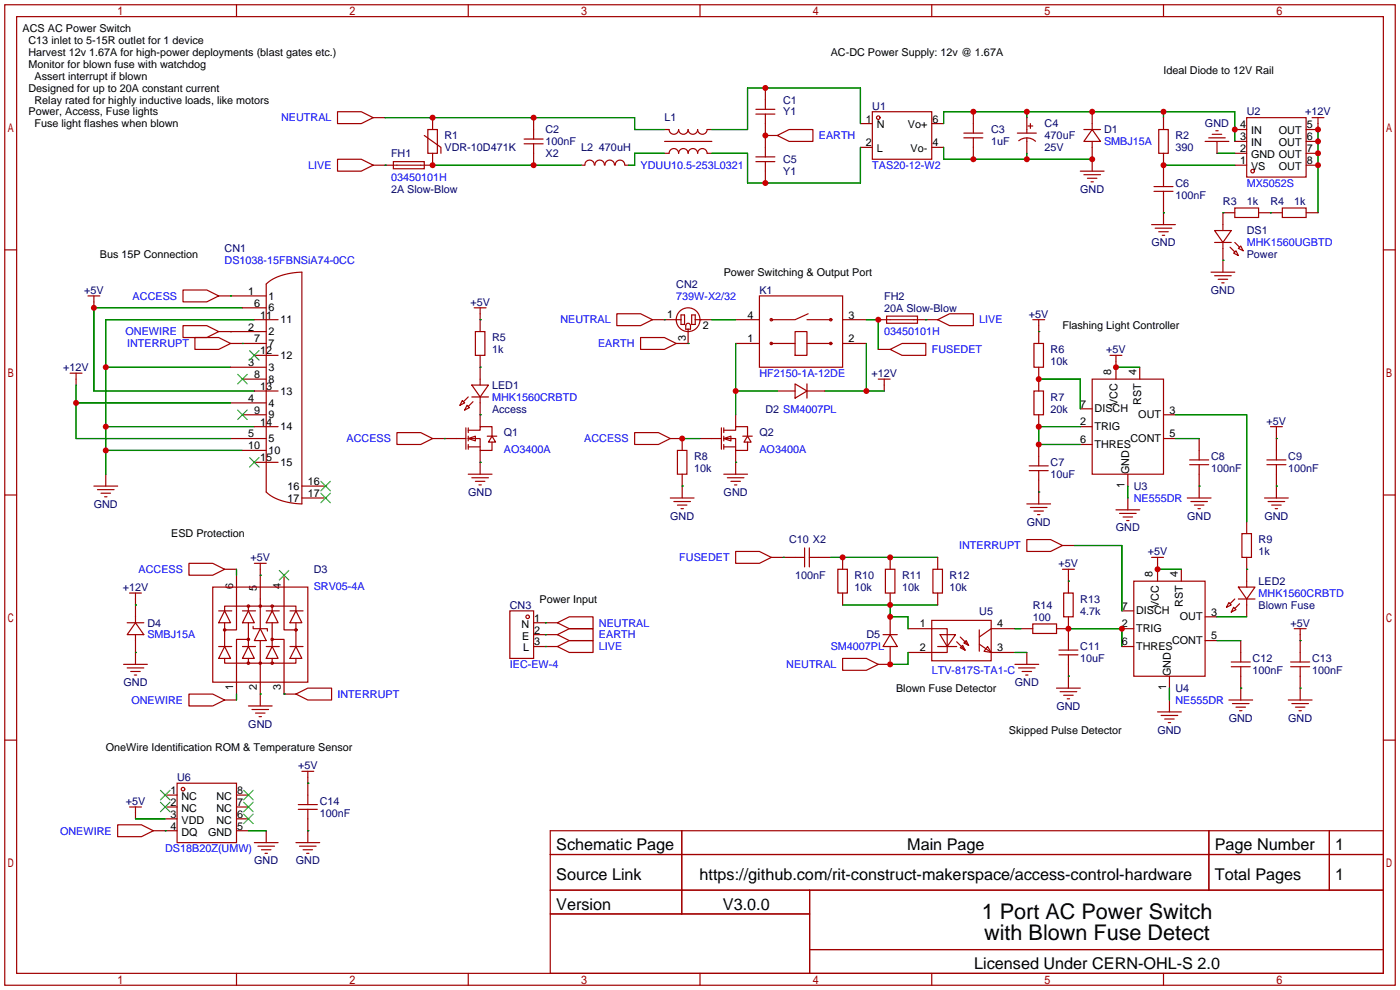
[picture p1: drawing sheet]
<svg xmlns="http://www.w3.org/2000/svg" width="299mm" height="212mm" viewBox="0 0 299 212" stroke-linecap="round" stroke-linejoin="round" font-family="sans-serif">
<g fill="none" stroke="#a10000" stroke-width=".25">
<path d="M1 1h297.2v209.6h-297.2zM3.6 3.6h292.1v204.4h-292.1zM50.5 1v2.6M100.1 1v2.6M149.6 1v2.6M163.6 18.8v4.6M199.1 1v2.6M248.7 1v2.6M72.1 23.9h5.1l2.6 1.2-2.6 1.3h-5.1zM72.1 34h5.1l2.6 1.3-2.6 1.3h-5.1zM79.8 25.1h2.5M84.1 34.5h6.6v1.6h-6.6z"/>
<path d="M90.7 29l3.5 2.5v1.3M91.4 27.7h2.1v5.1h-2.1zM92.5 32.8v2.5h-12.7M92.5 25.1v2.6M112 30.7h4.1M112 29.7h4.1M114 25.1v4.6M114 30.7v4.6M127 35.3a1.01 1.01 0 0 0-1-1.1 1.01 1.01 0 0 0-1 1.1h-.8M127.2 35.3a1.01 1.01 0 0 1 1-1.1 1.01 1.01 0 0 1 1 1.1M129.3 35.3a1.01 1.01 0 0 1 1-1.1 1.01 1.01 0 0 1 1 1.1M131.5 35.3a1.01 1.01 0 0 1 1-1.1 1.01 1.01 0 0 1 1 1.1"/>
<path d="M133.6 35.3h.8M142 32.8h1a1.02 1.02 0 0 1 1-1 1.02 1.02 0 0 1 1 1 1.02 1.02 0 0 1 1.1-1.1 1.02 1.02 0 0 1 1 1.1 1.02 1.02 0 0 1 1-1.1 1.02 1.02 0 0 1 1 1.1 1.02 1.02 0 0 1 1-1.1 1.02 1.02 0 0 1 1 1.1h1M142 27.7h1a1.02 1.02 0 0 0 1 1 1.02 1.02 0 0 0 1-1 1.02 1.02 0 0 0 1.1 1 1.02 1.02 0 0 0 1-1 1.02 1.02 0 0 0 1 1 1.02 1.02 0 0 0 1-1 1.02 1.02 0 0 0 1 1 1.02 1.02 0 0 0 1-1h1M142 30.2h10.1M161.5 24.4h4.1M161.5 23.4h4.1M161.5 34.5h4.1M161.5 33.5h4.1M163.6 29h2.5M163.6 24.4v9.1M163.6 34.5v4.6M166.1 29l2.6-1.3h5v2.5h-5z"/>
<path d="M183.9 26.4h2.5M183.9 31.5h2.5M186.4 23.9h12.7v10.1h-12.7zM199.1 26.4h2.6M199.1 31.5h2.6M206 28.4h4.1M206 29.5h4.1M208 23.9v4.5M208 29.5v4.5M217.4 28.4h4.1M217.7 30.1a2.74 2.74 0 0 1 3.6 .1M219.5 25.1v3.3"/>
<path d="M219.5 29.5v3.3M219.7 26.9h1M220.2 26.4v1M230.9 36.6h5.1M231.6 27.7h3.6M231.6 37.3h3.6M232.4 38.1h2M233.2 38.9h.5M233.4 27.7l1.8 2.5h-3.6zM233.4 23.9v3.8M233.4 30.2v6.4M246.6 39.9h4.1"/>
<path d="M247.6 27.7h2.1v5.1h-2.1zM248.7 25.1v2.6M248.7 32.8v7.1M257.6 30.2h5M258.3 29.5h3.6M259.1 28.7h2M259.8 27.9h.5M260.1 30.2v2.6M263.9 35.3h2.5M263.9 27.7h2.5M263.9 32.8h2.5M263.9 30.2h2.5"/>
<path d="M266.4 25.1h12.7v12.7h-12.7zM279.1 35.3h2.6M279.1 32.8h2.6M279.1 30.2h2.6M280.4 25.1h2.6M281.7 25.1v2.6h-2.6M1 53.4h2.6M246.1 48h5.1M246.6 40.9h4.1M246.9 48.8h3.5M247.6 49.5h2.1M248.4 50.3h.5"/>
<path d="M248.7 40.9v7.1M258.8 58.2h5.1M259.6 49.3h3.5l-1.7 2.5zM259.6 51.8h3.5M259.6 58.9h3.5M260.3 59.7h2.1M261.4 51.8v6.4M262.9 52.8l1 1M263.7 54.1l.5-.5 .5 1zM263.9 44.4h5.1v2.1h-5.1zM263.9 51.8l1 1M263.9 45.5h-2.5v3.8"/>
<path d="M264.7 53.1l.5-.5 .5 1zM269 45.5h5.1M274.1 44.4h5v2.1h-5zM279.1 45.5h2.6M295.7 53.4h2.5M15 79.8h2.5M16.3 79.8v2.5M18.8 63.2h2.5M20.1 63.2v2.6M39.1 69.6h5.1l2.5 1.3-2.5 1.2h-5.1zM39.1 62h5.1l2.5 1.2-2.5 1.3h-5.1zM41.7 72.1h5l2.6 1.3-2.6 1.3h-5z"/>
<path d="M46.7 70.9h10.2M46.7 63.2h10.2M49.3 73.4h7.6M49.3 78.5h7.6M51.8 65.8h5.1M54.4 68.3h5M54.4 75.9h5M56.9 60.7l1.3-1 1.8-.8 2.2-.5 2.3-.2v49.5l-2.3-.2-2.2-.5-1.8-.8-1.3-1zM101.3 65.8h2.6M101.6 70.9h2v5h-2zM102.6 65.8v5.1M102.6 75.9v6.4"/>
<path d="M131.8 67.1h5.1l2.5 1.2-2.5 1.3h-5.1zM136.9 72.1h5.1l2.5 1.3-2.5 1.3h-5.1zM139.4 68.3h6.1M145.5 67.3h.8v2h-.8zM146.8 69.2a.51 .51 0 0 1 .8 .4v.8h-1v-.8zM147.1 70.4v3h-2.6M147.8 67.3h.8v2h-.8zM148.6 68.3h3.5M157.2 68.3h5.1M157.2 73.4h5.1M162.3 63.2h17.8v15.3h-17.8zM164.8 73.4h5.1"/>
<path d="M169.9 70.9h2.6v5h-2.6zM172.5 68.3h5M172.5 73.4h5M172.7 67.1l-2.8 1.2h-5.1M180.1 68.3h5.1M180.1 73.4h5.1M187.7 68.3h12.7M187.7 74.7h2.5M189.5 67.6h6.6v1.5h-6.6zM190.2 74.7l2.6-1.3h5.1v2.5h-5.1zM200.4 68.3l2.5-1.2h5.1v2.5h-5.1zM220.7 68.3h2.6"/>
<path d="M221 73.4h2v5.1h-2zM222 68.3v5.1M222 78.5v5.1M237.2 75.9h2.6M238.5 75.9v5.1M243.6 78.5v2.5M261.1 60.5h.5M49.3 93.7h7.6M49.3 86.1h7.6M51.8 81h5.1M51.8 88.6h5.1M51.8 96.3h5.1"/>
<path d="M54.4 91.2h5M54.4 83.6h5M54.4 98.8h5M84.8 92.5h5.1l2.6 1.2-2.6 1.3h-5.1zM92.5 93.7h7.1M98.8 85.6l.5 .5-1 .5zM99.6 91.4v4.6M99.8 86.6l.5 .5-1 .5zM100.1 93.7l1.5-.5v1zM100.1 91.9h2.5v-.7h2.6v2M100.1 93.7h2.5v2.6h2.6v-1.8M100.1 91.4v1.1"/>
<path d="M100.1 93.2v1M100.1 95v1M100.1 95.5h2.5M100.1 84.8l-1 1.1M100.8 82.3h3.6l-1.8 2.5zM100.8 84.8h3.6M101.1 85.9l-1 1M102.6 84.8v6.4M102.6 96.3v5M104.1 93.2h2.1M105.2 93.2l.7 1.3h-1.5zM135.6 92.5h5.1l2.6 1.2-2.6 1.3h-5.1z"/>
<path d="M143.3 93.7h2.5v2.6M144.8 96.3h2v5h-2zM149.6 93.7h4.6M154.2 91.4v4.6M154.7 93.7l1.5-.5v1zM154.7 91.9h2.5v-.7h2.6v2M154.7 93.7h2.5v2.6h2.6v-1.8M154.7 95.5h2.5M154.7 91.4v1.1M154.7 93.2v1M154.7 95v1M157.2 88.6v2.6"/>
<path d="M157.2 96.3v5M158.7 93.2h2.1M159.8 93.2l.7 1.3h-1.5zM166.1 83.6h3.8M169.9 82l2.6 1.6-2.6 1.5zM172.5 82v3.1M172.5 83.6h3.8M187.7 81h2.5M189 81v2.6M220 99.6h4M221 83.6h2v5h-2zM222 88.6v2.6"/>
<path d="M222 95v4.6M230.9 87.4h2.5M230.9 95h2.5M230.9 91.2h2.5M233.4 81h15.3v20.3h-15.3zM248.7 93.7h2.5M248.7 88.6h2.5M254.3 99.3h4M254.3 98.3h4M256.3 93.7v4.6M256.3 99.3v7.1M270.8 99.3h4"/>
<path d="M270.8 98.3h4M271.5 91.2h2.6M272.8 91.2v7.1M272.8 99.3v7.1M1 105.8h2.6M20.1 103.9h5M20.8 104.6h3.6M21.6 105.4h2M22.4 106.2h.5M22.6 101.3v2.6M64.5 106.4h5.1M64.5 103.9h5.1"/>
<path d="M100.1 101.3h5.1M100.8 102.1h3.6M101.6 102.9h2M102.4 103.6h.5M143.3 106.4h5M144 107.2h3.6M144.8 107.9h2M145.5 108.7h.5M145.8 101.3v5.1M154.7 101.3h5.1M155.4 102.1h3.6M156.2 102.9h2"/>
<path d="M157 103.6h.5M157.2 117.9h5.1l2.5 1.2-2.5 1.3h-5.1zM164.8 119.1h7.2M172 117.1v4.1M173 119.1h4.5M173 117.1v4.1M180.1 119.1v2.6M190.2 119.1v2.6M200.4 119.1v2.6M219.5 115.3h5l2.6 1.3-2.6 1.3h-5zM219.5 107.7h5M220 100.6h4"/>
<path d="M220.2 108.5h3.6M221 109.2h2M221.7 110h.5M222 100.6v7.1M227.1 116.6h2.5M238.5 109h5.1M239.3 109.7h3.5M240 110.5h2.1M240.8 111.3h.5M241 101.3v2.6M241 106.4v2.6M246.1 119.1h2.6"/>
<path d="M247.4 119.1v5.1M253.7 106.4h5.1M254.5 107.2h3.6M255.3 107.9h2M256 108.7h.5M265.4 114h2.1v5.1h-2.1zM266.4 111.5v2.5M266.4 119.1v6.4M270.3 106.4h5M271 107.2h3.6M271.8 107.9h2M272.5 108.7h.5"/>
<path d="M295.7 105.8h2.5M27.2 133.1h3.5M27.7 126.7h2.5M29 133.1l1.7 2.5h-3.5zM29 126.7v6.4M29 135.6v6.4M40.4 120.4h5.1l2.5 1.3-2.5 1.2h-5.1zM45.5 125.5h20.3v20.3h-20.3zM46.7 138.2h2.8M46.7 130.6h2.8M48 130.6v-1.1h15.2v1.1M48 138.2l1.3 2.5h-2.6z"/>
<path d="M48 130.6l1.3 2.5h-2.6zM48 121.7h2.5M48 133.1v5.1M50.5 122.9v11.7h-2.5M51.8 138.2h2.8M51.8 130.6h2.8M53.1 136.7h-2.6v11.6M53.1 138.2l1.3 2.5h-2.6zM53.1 130.6l1.3 2.5h-2.6zM53.1 129.5v1.1M53.1 133.1v5.1M54.1 133.9v.5h3v.5"/>
<path d="M54.4 120.4h2.5M55.6 134.4l1.3 2.5h-2.5zM55.6 120.4v14M55.6 136.9v14M56.9 138.2h2.8M56.9 130.6h2.8M58.2 136.7h2.5v11.6h2.5M58.2 138.2l1.2 2.5h-2.5zM58.2 130.6l1.2 2.5h-2.5zM58.2 129.5v1.1M58.2 133.1v5.1M60.7 122.9v11.7h2.5"/>
<path d="M62 138.2h2.8M62 130.6h2.8M63.2 138.2l1.3 2.5h-2.5zM63.2 130.6l1.3 2.5h-2.5zM63.2 133.1v5.1M109 130.6h5v10.1h-5zM114 133.1h5.1M114 135.6h5.1M114 138.2h5.1M119.1 133.1l2.6-1.3h5v2.6h-5zM119.1 138.2l2.6-1.3h5v2.5h-5zM119.1 135.6l2.6-1.2h5v2.5h-5z"/>
<path d="M179.1 121.7h2v5h-2zM180.1 126.7v2.6M188.7 135.6h3.1M189.2 121.7h2.1v5h-2.1zM190.2 135.6l1.6 2.6h-3.1zM190.2 138.2v3.8h-2.5M190.2 126.7v2.6M190.2 131.8v3.8M194.1 134.4h8.3v5h-8.3M199.1 132.6h12.7v8.6h-12.7zM199.4 121.7h2v5h-2zM200.4 138.2h4.1"/>
<path d="M200.4 126.7v2.6M200.9 135.6h3.3l-1.8 2.6zM204.5 137.2l1.7 1.7M205.2 138.4l.5-.5 .5 1zM205.2 136.1l1.8 1.8M206 137.4l.5-.5 .5 1zM209.3 137.7l2.5 1.7M209.3 134.6v4.6M211.1 138.2l.7 1.2-1.5-.2zM211.8 139.4h5.1M216.9 134.4h-5.1l-2.5 1.7M218.2 134.4h2.5"/>
<path d="M219.5 139.4v2.6M220.7 133.4h5.1v2h-5.1zM225.8 134.4h2.5M226.3 140h4.1M226.3 138.9h4.1M227.1 121.7h2.5M227.3 126.7h2.1v5.1h-2.1zM228.3 121.7v5M228.3 131.8v7.1M228.3 140v7.1M239.8 138.2h2.5M239.8 134.4h2.5"/>
<path d="M239.8 130.6h2.5M242.3 124.2h15.3v20.3h-15.3zM252.5 121.7v2.5M257.6 136.9h2.5M257.6 131.8h2.5M262.6 128.8l.5 .5-1 .5zM263.7 129.8l.5 .5-1.1 .5zM263.9 128l-1 1M264.7 125.5h3.5l-1.8 2.5zM264.7 128h3.5M264.9 129l-1 1M265.2 136.9v4.6"/>
<path d="M266.4 128v3.8M276.6 134.4h2.5M277.9 134.4v7.1M1 158.2h2.6M26.4 142h5.1M27.2 142.7h3.5M27.9 143.5h2.1M28.7 144.3h.5M40.4 148.3h5.1l2.5 1.3-2.5 1.3h-5.1zM48 140.7v1h15.2v-1M48 149.6h2.5M53.1 140.7v1"/>
<path d="M53.1 150.9h5.1M53.8 151.6h3.6M54.6 152.4h2M55.4 153.2h.5M58.2 140.7v1M63.2 148.3l2.6-1.2h5.1v2.5h-5.1zM180.1 140.7h5.1l2.5 1.3-2.5 1.3h-5.1zM216.9 142h5.1M217.7 142.7h3.5M218.4 143.5h2.1M219.2 144.3h.5M225.8 147.1h5.1"/>
<path d="M226.6 147.8h3.5M227.3 148.6h2.1M228.1 149.4h.5M247.4 152.1h5.1M248.2 152.9h3.5M248.9 153.7h2.1M249.7 154.4h.5M249.9 144.5v2.6M249.9 149.6v2.5M262.6 149.6h5.1M263.1 142.5h4.1M263.1 141.5h4.1"/>
<path d="M263.4 150.4h3.6M264.2 151.1h2M264.9 151.9h.5M265.2 142.5v7.1M275.3 149.6h5.1M275.8 142.5h4.1M275.8 141.5h4.1M276.1 150.4h3.6M276.9 151.1h2M277.6 151.9h.5M277.9 142.5v7.1M295.7 158.2h2.5"/>
<path d="M25.1 176.3h5.1l2.6 1.2-2.6 1.3h-5.1zM27.7 172.5h2.5M29 172.5v2.5M32.8 177.5h5M35.3 169.9h2.5M35.3 172.5h2.5M35.3 175h2.5M37.8 167.4h12.7v12.7h-12.7zM50.5 177.5h2.6M50.5 169.9h2.6M50.5 172.5h2.6M50.5 175h2.6"/>
<path d="M56.9 177.5v2.6M63.8 173h4M63.8 172h4M64.5 164.8h2.6M65.8 164.8v7.2M65.8 173v7.1M117.6 177.5h178.1v30.5h-178.1zM145.7 177.5v17.8M258.4 177.5v12.7M284.1 177.5v12.7M54.4 180.1h5M55.1 180.8h3.6"/>
<path d="M55.9 181.6h2M56.6 182.4h.5M63.2 180.1h5.1M64 180.8h3.6M64.8 181.6h2M65.5 182.4h.5M117.6 182.6h178.1M117.6 190.2h178.1M117.6 195.3h55.4M173 190.2v17.8M50.5 208v2.6M100.1 208v2.6"/>
<path d="M149.6 208v2.6M173 202.9h122.7M199.1 208v2.6M248.7 208v2.6"/>
<circle cx="187.7" cy="25.1" r=".38"/>
<circle cx="267.7" cy="36.6" r=".38"/>
<circle cx="147.1" cy="68.3" r="2.54"/>
<circle cx="164.8" cy="73.4" r=".25"/>
<circle cx="164.8" cy="68.3" r=".25"/>
<circle cx="177.5" cy="73.4" r=".25"/>
<circle cx="177.5" cy="68.3" r=".25"/>
<circle cx="48" cy="134.6" r=".25"/>
<circle cx="53.1" cy="136.7" r=".25"/>
<circle cx="53.1" cy="129.5" r=".25"/>
<circle cx="55.6" cy="129.5" r=".25"/>
<circle cx="58.2" cy="129.5" r=".25"/>
<circle cx="58.2" cy="136.7" r=".25"/>
<circle cx="63.2" cy="134.6" r=".25"/>
<circle cx="112.8" cy="131.8" r=".38"/>
<circle cx="53.1" cy="141.7" r=".25"/>
<circle cx="55.6" cy="141.7" r=".25"/>
<circle cx="58.2" cy="141.7" r=".25"/>
<circle cx="39.1" cy="168.7" r=".38"/>
</g>
<g fill="none" stroke="#008700" stroke-width=".25">
<path d="M82.3 35.3h.1M82.3 25.1h53.3v2.6h6.4M92.5 35.3h31.7M142 32.8h-6.4v2.5h-1.2M163.6 29h.1M183.9 26.4v-7.6h-24.1v8.9h-7.7M183.9 31.5v7.6h-24.1v-6.3h-7.7M201.7 26.4v-2.5h62.2v6.3M201.7 31.5v2.5h31.7M219.5 23.9v1.2M219.5 32.8v1.2M248.7 35.3h15.2"/>
<path d="M248.7 23.9v1.2M260.1 32.8h3.8M281.7 27.7v17.8M248.7 45.5h.1M261.4 45.5h.1M261.4 55.6h.1M271.5 45.5h.1M22.6 78.5h26.7M49.3 70.9h.1M49.3 63.2h.1M51.8 73.4h.1M51.8 65.8h-31.7v17.8h34.3"/>
<path d="M54.4 68.3h-31.8v33M102.6 78.5h.1M102.6 68.3h.1M142 68.3h.1M147.1 73.4h.1M152.1 68.3h5.1M157.2 73.4v15.2M185.2 68.3h2.5v6.4M185.2 73.4v10.2M197.9 68.3h.1M222 70.9h.1M238.5 78.5h5.1"/>
<path d="M16.3 82.3v11.4h33M16.3 86.1h33M22.6 91.2h31.8M22.6 96.3h29.2M95 93.7h.1M102.6 98.8h.1M102.6 88.6h.1M145.8 93.7h3.8M157.2 98.8h.1M157.2 83.6h8.9M176.3 83.6h12.7M222 81h8.9v6.4"/>
<path d="M230.9 91.2h-8.9v3.8h8.9M251.2 88.6h15.2v22.9M251.2 93.7h5.1M272.8 93.7h.1M145.8 103.9h.1M167.4 119.1h.1M177.5 119.1h22.9M222 105.2h.1M229.6 116.6h10.2v14M241 103.9v2.5M256.3 103.9h.1M272.8 103.9h.1"/>
<path d="M29 139.4h.1M29 129.3h.1M50.5 121.7v1.2M55.6 122.9h.1M116.6 135.6h.1M116.6 138.2h.1M116.6 133.1h.1M180.1 129.3h20.3M190.2 129.3v2.5h3.9v2.6M194.1 139.4v2.6h-3.9M216.9 134.4h1.3M216.9 139.4h2.6"/>
<path d="M228.3 124.2h.1M228.3 134.4h11.5v3.8M247.4 121.7h5.1M260.1 131.8h6.3M260.1 136.9h5.1M266.4 121.7h.1M277.9 136.9h.1M50.5 148.3v1.3M55.6 148.3h.1M60.7 148.3h.1M228.3 144.5h.1M249.9 147.1v2.5"/>
<path d="M265.2 147.1h.1M277.9 147.1h.1M29 175h6.3M35.3 177.5h.1M53.1 177.5h3.8M65.8 177.5h.1M65.8 167.4h.1"/>
</g>
<g fill="none" stroke="#3c3" stroke-width=".25">
<path d="M53.3 74.9l2.1 2.1M55.4 74.9l-2.1 2.1M50.8 80l2 2M50.8 87.6l2 2.1M52.8 80l-2 2M52.8 87.6l-2 2.1M53.3 97.8l2.1 2M55.4 97.8l-2.1 2M68.6 105.4l2 2M68.6 102.9l2 2M70.6 105.4l-2 2M70.6 102.9l-2 2"/>
<path d="M59.7 121.9l2 2.1M61.7 121.9l-2 2.1M34.3 168.9l2 2M34.3 171.5l2 2M36.3 168.9l-2 2M36.3 171.5l-2 2M52.1 174l2 2M52.1 171.5l2 2M52.1 168.9l2 2M54.1 174l-2 2M54.1 171.5l-2 2M54.1 168.9l-2 2"/>
</g>
<g fill="#c00">
<circle cx="187.7" cy="68.3" r=".63"/>
<circle cx="185.2" cy="83.6" r=".63"/>
<circle cx="190.2" cy="131.8" r=".63"/>
<circle cx="190.2" cy="129.3" r=".63"/>
<circle cx="190.2" cy="142" r=".63"/>
<circle cx="228.3" cy="134.4" r=".63"/>
<circle cx="239.8" cy="134.4" r=".63"/>
<circle cx="247.4" cy="121.7" r=".63"/>
<circle cx="238.5" cy="78.5" r=".63"/>
<circle cx="222" cy="95" r=".63"/>
<circle cx="222" cy="91.2" r=".63"/>
<circle cx="222" cy="81" r=".63"/>
<circle cx="157.2" cy="83.6" r=".63"/>
<circle cx="145.8" cy="93.7" r=".63"/>
<circle cx="114" cy="35.3" r=".63"/>
<circle cx="92.5" cy="35.3" r=".63"/>
<circle cx="114" cy="25.1" r=".63"/>
<circle cx="92.5" cy="25.1" r=".63"/>
<circle cx="163.6" cy="29" r=".63"/>
<circle cx="163.6" cy="39.1" r=".63"/>
<circle cx="163.6" cy="18.8" r=".63"/>
<circle cx="208" cy="23.9" r=".63"/>
<circle cx="219.5" cy="23.9" r=".63"/>
<circle cx="233.4" cy="23.9" r=".63"/>
<circle cx="248.7" cy="23.9" r=".63"/>
<circle cx="263.9" cy="27.7" r=".63"/>
<circle cx="248.7" cy="35.3" r=".63"/>
<circle cx="208" cy="34" r=".63"/>
<circle cx="219.5" cy="34" r=".63"/>
<circle cx="233.4" cy="34" r=".63"/>
<circle cx="281.7" cy="30.2" r=".63"/>
<circle cx="281.7" cy="27.7" r=".63"/>
<circle cx="281.7" cy="32.8" r=".63"/>
<circle cx="281.7" cy="35.3" r=".63"/>
<circle cx="22.6" cy="96.3" r=".63"/>
<circle cx="22.6" cy="91.2" r=".63"/>
<circle cx="22.6" cy="78.5" r=".63"/>
<circle cx="20.1" cy="65.8" r=".63"/>
<circle cx="16.3" cy="86.1" r=".63"/>
<circle cx="180.1" cy="119.1" r=".63"/>
<circle cx="190.2" cy="119.1" r=".63"/>
</g>
<g font-size="4.6">
<text x="209.8" y="196.3">1 Port AC Power Switch</text>
<text x="210.3" y="200.9">with Blown Fuse Detect</text>
</g>
<g font-size="3.5">
<text x="118.9" y="181.8">Schematic Page</text>
<text x="193.9" y="181.8">Main Page</text>
<text x="259.6" y="181.8">Page Number</text>
<text x="285.4" y="181.8">1</text>
<text x="118.9" y="188.1">Source Link</text>
<text x="149.5" y="188.1">https://github.com/rit-construct-makerspace/access-control-hardware</text>
<text x="259.6" y="188.1">Total Pages</text>
<text x="285.4" y="188.1">1</text>
<text x="118.9" y="194.5">Version</text>
<text x="154.5" y="194.5">V3.0.0</text>
<text x="208.2" y="207.2">Licensed Under CERN-OHL-S 2.0</text>
</g>
<g font-size="2.3">
<text x="4.8" y="6.9">ACS AC Power Switch</text>
<text x="6.1" y="9.4">C13 inlet to 5-15R outlet for 1 device</text>
<text x="6.1" y="12">Harvest 12v 1.67A for high-power deployments (blast gates etc.)</text>
<text x="177.5" y="12">AC-DC Power Supply: 12v @ 1.67A</text>
<text x="6.1" y="14.5">Monitor for blown fuse with watchdog</text>
<text x="7.4" y="17.1">Assert interrupt if blown</text>
<text x="248.7" y="15.8">Ideal Diode to 12V Rail</text>
<text x="6.1" y="19.6">Designed for up to 20A constant current</text>
<text x="7.4" y="22.1">Relay rated for highly inductive loads, like motors</text>
<text x="6.1" y="24.7">Power, Access, Fuse lights</text>
<text x="7.4" y="27.2">Fuse light flashes when blown</text>
<text x="185" y="26.2">1</text>
<text x="187.4" y="27.5">N</text>
<text x="194" y="27.5">Vo+</text>
<text x="199.3" y="26.2">6</text>
<text x="265" y="30">3</text>
<text x="265" y="27.5">4</text>
<text x="267.4" y="28.7">IN</text>
<text x="273.3" y="28.7">OUT</text>
<text x="279.3" y="27.5">5</text>
<text x="279.3" y="30">6</text>
<text x="185" y="31.3">2</text>
<text x="187.4" y="32.5">L</text>
<text x="194.6" y="32.5">Vo-</text>
<text x="199.3" y="31.3">4</text>
<text x="265" y="35.1">1</text>
<text x="265" y="32.5">2</text>
<text x="267.4" y="33.8">GND OUT</text>
<text x="267.4" y="31.3">IN</text>
<text x="273.3" y="31.3">OUT</text>
<text x="279.3" y="32.5">7</text>
<text x="279.3" y="35.1">8</text>
<text x="267.4" y="36.3">VS</text>
<text x="273.3" y="36.3">OUT</text>
<text x="21.3" y="55.2">Bus 15P Connection</text>
<text x="154.7" y="59">Power Switching &amp; Output Port</text>
<text x="53.1" y="63">1</text>
<text x="54.3" y="65.6">6</text>
<text x="57.4" y="64">1</text>
<text x="53.1" y="70.6">2</text>
<text x="55.6" y="68.1">11</text>
<text x="57.4" y="71.7">2</text>
<text x="57.4" y="66.6">6</text>
<text x="59.9" y="69.1">11</text>
<text x="142.6" y="67.9">1</text>
<text x="150.2" y="70.4">2</text>
<text x="159.8" y="68.1">4</text>
<text x="181.4" y="68.1">3</text>
<text x="227.1" y="70.4">Flashing Light Controller</text>
<text x="54.3" y="73.2">7</text>
<text x="55.6" y="75.7">12</text>
<text x="57.4" y="74.2">7</text>
<text x="59.9" y="76.7">12</text>
<text x="146.6" y="72.8" transform="rotate(-90 146.6 72.8)">3</text>
<text x="159.8" y="73.2">1</text>
<text x="181.4" y="73.2">2</text>
<text x="53.1" y="78.3">3</text>
<text x="54.3" y="80.8">8</text>
<text x="55.6" y="83.3">13</text>
<text x="57.4" y="79.3">3</text>
<text x="57.4" y="81.8">8</text>
<text x="237.5" y="80.1" transform="rotate(-90 237.5 80.1)">8</text>
<text x="242.9" y="80.2" transform="rotate(-90 242.9 80.2)">4</text>
<text x="53.1" y="85.9">4</text>
<text x="54.3" y="88.4">9</text>
<text x="57.4" y="86.9">4</text>
<text x="57.4" y="89.4">9</text>
<text x="59.9" y="84.4">13</text>
<text x="230.9" y="87.1">7</text>
<text x="233.9" y="88.1">DISCH</text>
<text x="238.8" y="86.9" transform="rotate(-90 238.8 86.9)">VCC</text>
<text x="243.3" y="89.4">OUT</text>
<text x="243.9" y="86.6" transform="rotate(-90 243.9 86.6)">RST</text>
<text x="249.9" y="88.4">3</text>
<text x="53.1" y="93.5">5</text>
<text x="55.6" y="91">14</text>
<text x="57.4" y="94.5">5</text>
<text x="59.9" y="92">14</text>
<text x="230.9" y="94.7">6</text>
<text x="230.9" y="90.9">2</text>
<text x="233.9" y="95.7">THRES</text>
<text x="233.9" y="91.9">TRIG</text>
<text x="241.6" y="94.5">CONT</text>
<text x="249.9" y="93.5">5</text>
<text x="53.1" y="96">10</text>
<text x="55.6" y="98.6">15</text>
<text x="57.4" y="97.1">10</text>
<text x="59.9" y="99.6">15</text>
<text x="241.3" y="101.3" transform="rotate(-90 241.3 101.3)">GND</text>
<text x="61.4" y="107.2">17</text>
<text x="61.4" y="104.7">16</text>
<text x="65.8" y="106.2">17</text>
<text x="65.8" y="103.7">16</text>
<text x="240.3" y="104.4" transform="rotate(-90 240.3 104.4)">1</text>
<text x="36.6" y="114.9">ESD Protection</text>
<text x="49.8" y="126" transform="rotate(-90 49.8 126)">6</text>
<text x="60" y="126" transform="rotate(-90 60 126)">4</text>
<text x="246.3" y="123.3" transform="rotate(-90 246.3 123.3)">8</text>
<text x="251.8" y="123.4" transform="rotate(-90 251.8 123.4)">4</text>
<text x="54.9" y="126.2" transform="rotate(-90 54.9 126.2)">5</text>
<text x="115.3" y="128.8">Power Input</text>
<text x="239.8" y="130.3">7</text>
<text x="242.8" y="131.3">DISCH</text>
<text x="247.7" y="130" transform="rotate(-90 247.7 130)">VCC</text>
<text x="252.8" y="129.8" transform="rotate(-90 252.8 129.8)">RST</text>
<text x="258.8" y="131.6">3</text>
<text x="111.4" y="134.1">N</text>
<text x="111.6" y="136.7">E</text>
<text x="114.2" y="132.9">1</text>
<text x="114.2" y="135.4">2</text>
<text x="114.2" y="137.9">3</text>
<text x="196.6" y="134">1</text>
<text x="213.1" y="134">4</text>
<text x="239.8" y="137.9">6</text>
<text x="239.8" y="134.1">2</text>
<text x="242.8" y="135.1">TRIG</text>
<text x="250.5" y="137.7">CONT</text>
<text x="252.2" y="132.6">OUT</text>
<text x="258.8" y="136.6">5</text>
<text x="111.8" y="139.2">L</text>
<text x="196.6" y="139.1">2</text>
<text x="213.1" y="139.1">3</text>
<text x="242.8" y="138.9">THRES</text>
<text x="49.8" y="147.6" transform="rotate(-90 49.8 147.6)">1</text>
<text x="54.9" y="147.6" transform="rotate(-90 54.9 147.6)">2</text>
<text x="60" y="147.6" transform="rotate(-90 60 147.6)">3</text>
<text x="191.5" y="147.9">Blown Fuse Detector</text>
<text x="249.2" y="147.5" transform="rotate(-90 249.2 147.5)">1</text>
<text x="250.2" y="144.5" transform="rotate(-90 250.2 144.5)">GND</text>
<text x="22.6" y="160.6">OneWire Identification ROM &amp; Temperature Sensor</text>
<text x="215.6" y="156.8">Skipped Pulse Detector</text>
<text x="36.4" y="169.7">1</text>
<text x="36.4" y="172.2">2</text>
<text x="38.8" y="171">NC</text>
<text x="38.8" y="173.5">NC</text>
<text x="46.3" y="173.5">NC</text>
<text x="46.3" y="171">NC</text>
<text x="50.7" y="172.2">7</text>
<text x="50.7" y="169.7">8</text>
<text x="36.4" y="174.8">3</text>
<text x="36.4" y="177.3">4</text>
<text x="38.8" y="176">VDD</text>
<text x="38.8" y="178.6">DQ</text>
<text x="44.5" y="178.6">GND</text>
<text x="46.3" y="176">NC</text>
<text x="50.7" y="177.3">5</text>
<text x="50.7" y="174.8">6</text>
</g>
<g font-size="2.3" fill="#000080">
<text x="167.4" y="22.1">C1</text>
<text x="186.4" y="23.4">U1</text>
<text x="95" y="29.8">R1</text>
<text x="116.6" y="28.5">C2</text>
<text x="142" y="26">L1</text>
<text x="167.4" y="24.7">Y1</text>
<text x="211.8" y="28.5">C3</text>
<text x="223.3" y="27.2">C4</text>
<text x="223.3" y="29.8">470uF</text>
<text x="236" y="28.5">D1</text>
<text x="251.2" y="29.8">R2</text>
<text x="257.5" y="27.2">GND</text>
<text x="266.4" y="24.7">U2</text>
<text x="279" y="24.7">+12V</text>
<text x="83.6" y="33.6">FH1</text>
<text x="95" y="32.3">VDR-10D471K</text>
<text x="116.6" y="31">100nF</text>
<text x="116.6" y="33.6">X2</text>
<text x="124.2" y="32.3">L2</text>
<text x="128" y="32.3">470uH</text>
<text x="167.4" y="34.8">C5</text>
<text x="211.8" y="31">1uF</text>
<text x="223.3" y="32.3">25V</text>
<text x="251.2" y="32.3">390</text>
<text x="83.6" y="41.2">2A Slow-Blow</text>
<text x="167.4" y="37.4">Y1</text>
<text x="230.9" y="41.2">GND</text>
<text x="251.2" y="39.9">C6</text>
<text x="251.2" y="42.5">100nF</text>
<text x="261.4" y="43.7">R3</text>
<text x="266.4" y="43.7">1k</text>
<text x="271.5" y="43.7">R4</text>
<text x="276.6" y="43.7">1k</text>
<text x="48" y="53.9">CN1</text>
<text x="246.1" y="52.6">GND</text>
<text x="266.4" y="50.1">DS1</text>
<text x="266.4" y="55.2">Power</text>
<text x="18" y="62.8">+5V</text>
<text x="100.5" y="65.3">+5V</text>
<text x="144.5" y="61.5">CN2</text>
<text x="162.3" y="62.8">K1</text>
<text x="189" y="64.1">FH2</text>
<text x="258.8" y="62.8">GND</text>
<text x="189" y="66.6">20A Slow-Blow</text>
<text x="219.9" y="67.9">+5V</text>
<text x="105.2" y="72.9">R5</text>
<text x="105.2" y="75.5">1k</text>
<text x="224.5" y="75.5">R6</text>
<text x="236.4" y="75.5">+5V</text>
<text x="13.5" y="79.3">+12V</text>
<text x="105.2" y="83.1">LED1</text>
<text x="186.2" y="80.6">+12V</text>
<text x="224.5" y="78">10k</text>
<text x="105.2" y="88.2">Access</text>
<text x="163.6" y="88.2">D2 SM4007PL</text>
<text x="224.5" y="85.6">R7</text>
<text x="224.5" y="88.2">20k</text>
<text x="107.7" y="93.3">Q1</text>
<text x="162.3" y="93.3">Q2</text>
<text x="270.7" y="90.7">+5V</text>
<text x="148.3" y="98.3">R8</text>
<text x="148.3" y="100.9">10k</text>
<text x="224.5" y="99.6">C7</text>
<text x="258.8" y="98.3">C8</text>
<text x="258.8" y="100.9">100nF</text>
<text x="275.3" y="98.3">C9</text>
<text x="275.3" y="100.9">100nF</text>
<text x="100.1" y="106">GND</text>
<text x="154.7" y="106">GND</text>
<text x="224.5" y="102.2">10uF</text>
<text x="242.3" y="104.7">U3</text>
<text x="20" y="108.5">GND</text>
<text x="143.2" y="111">GND</text>
<text x="219.4" y="112.3">GND</text>
<text x="238.5" y="113.6">GND</text>
<text x="253.7" y="111">GND</text>
<text x="270.2" y="111">GND</text>
<text x="53.5" y="119.9">+5V</text>
<text x="168.7" y="116.1">C10 X2</text>
<text x="245.3" y="118.7">+5V</text>
<text x="269" y="116.1">R9</text>
<text x="269" y="118.7">1k</text>
<text x="67.1" y="122.5">D3</text>
<text x="169.9" y="123.7">100nF</text>
<text x="182.6" y="123.7">R10</text>
<text x="192.8" y="123.7">R11</text>
<text x="202.9" y="123.7">R12</text>
<text x="226.3" y="121.2">+5V</text>
<text x="269" y="125">LED2</text>
<text x="26.2" y="126.3">+12V</text>
<text x="109" y="130.1">CN3</text>
<text x="182.6" y="126.3">10k</text>
<text x="192.8" y="126.3">10k</text>
<text x="202.9" y="126.3">10k</text>
<text x="209.3" y="131.4">U5</text>
<text x="220.7" y="130.1">R14</text>
<text x="230.9" y="128.8">R13</text>
<text x="230.9" y="131.4">4.7k</text>
<text x="269" y="130.1">Blown Fuse</text>
<text x="31.5" y="133.9">D4</text>
<text x="185.2" y="136.4">D5</text>
<text x="220.7" y="132.6">100</text>
<text x="275.8" y="133.9">+5V</text>
<text x="230.9" y="139">C11</text>
<text x="230.9" y="141.5">10uF</text>
<text x="267.7" y="141.5">C12</text>
<text x="280.4" y="141.5">C13</text>
<text x="26.4" y="146.6">GND</text>
<text x="216.9" y="146.6">GND</text>
<text x="251.2" y="147.9">U4</text>
<text x="267.7" y="144.1">100nF</text>
<text x="280.4" y="144.1">100nF</text>
<text x="53.1" y="155.5">GND</text>
<text x="225.8" y="151.7">GND</text>
<text x="262.6" y="154.2">GND</text>
<text x="275.3" y="154.2">GND</text>
<text x="247.4" y="156.8">GND</text>
<text x="37.8" y="166.9">U6</text>
<text x="63.7" y="164.4">+5V</text>
<text x="26.9" y="172">+5V</text>
<text x="68.3" y="172">C14</text>
<text x="68.3" y="174.5">100nF</text>
<text x="54.3" y="184.7">GND</text>
<text x="63.2" y="184.7">GND</text>
</g>
<g font-size="2.3" fill="#00f">
<text x="60.1" y="26">NEUTRAL</text>
<text x="175" y="29.8">EARTH</text>
<text x="236" y="31">SMBJ15A</text>
<text x="65.9" y="36.1">LIVE</text>
<text x="83.6" y="38.7">03450101H</text>
<text x="136.9" y="36.1">YDUU10.5-253L0321</text>
<text x="186.4" y="36.1">TAS20-12-W2</text>
<text x="266.4" y="39.9">MX5052S</text>
<text x="266.4" y="52.6">MHK1560UGBTD</text>
<text x="48" y="56.4">DS1038-15FBNSiA74-0CC</text>
<text x="28.4" y="64.1">ACCESS</text>
<text x="144.5" y="64.1">739W-X2/32</text>
<text x="26.8" y="71.7">ONEWIRE</text>
<text x="119.8" y="69.1">NEUTRAL</text>
<text x="189" y="71.7">03450101H</text>
<text x="209.3" y="69.1">LIVE</text>
<text x="27.2" y="74.2">INTERRUPT</text>
<text x="127.8" y="74.2">EARTH</text>
<text x="199.1" y="75.5">FUSEDET</text>
<text x="162.3" y="80.6">HF2150-1A-12DE</text>
<text x="105.2" y="85.6">MHK1560CRBTD</text>
<text x="74.1" y="94.5">ACCESS</text>
<text x="124.9" y="94.5">ACCESS</text>
<text x="107.7" y="96.8">AO3400A</text>
<text x="162.3" y="96.8">AO3400A</text>
<text x="242.3" y="107.2">NE555DR</text>
<text x="145.2" y="119.9">FUSEDET</text>
<text x="205" y="117.4">INTERRUPT</text>
<text x="29.6" y="122.5">ACCESS</text>
<text x="67.1" y="126">SRV05-4A</text>
<text x="269" y="127.6">MHK1560CRBTD</text>
<text x="31.5" y="136.4">SMBJ15A</text>
<text x="128" y="133.9">NEUTRAL</text>
<text x="128" y="136.4">EARTH</text>
<text x="109" y="142.8">IEC-EW-4</text>
<text x="128" y="139">LIVE</text>
<text x="168" y="142.8">NEUTRAL</text>
<text x="177.5" y="139">SM4007PL</text>
<text x="72.1" y="149.1">INTERRUPT</text>
<text x="199.1" y="144.1">LTV-817S-TA1-C</text>
<text x="28.1" y="150.4">ONEWIRE</text>
<text x="251.2" y="150.4">NE555DR</text>
<text x="12.8" y="178.4">ONEWIRE</text>
<text x="35.3" y="182.2">DS18B20Z(UMW)</text>
</g>
</svg>
